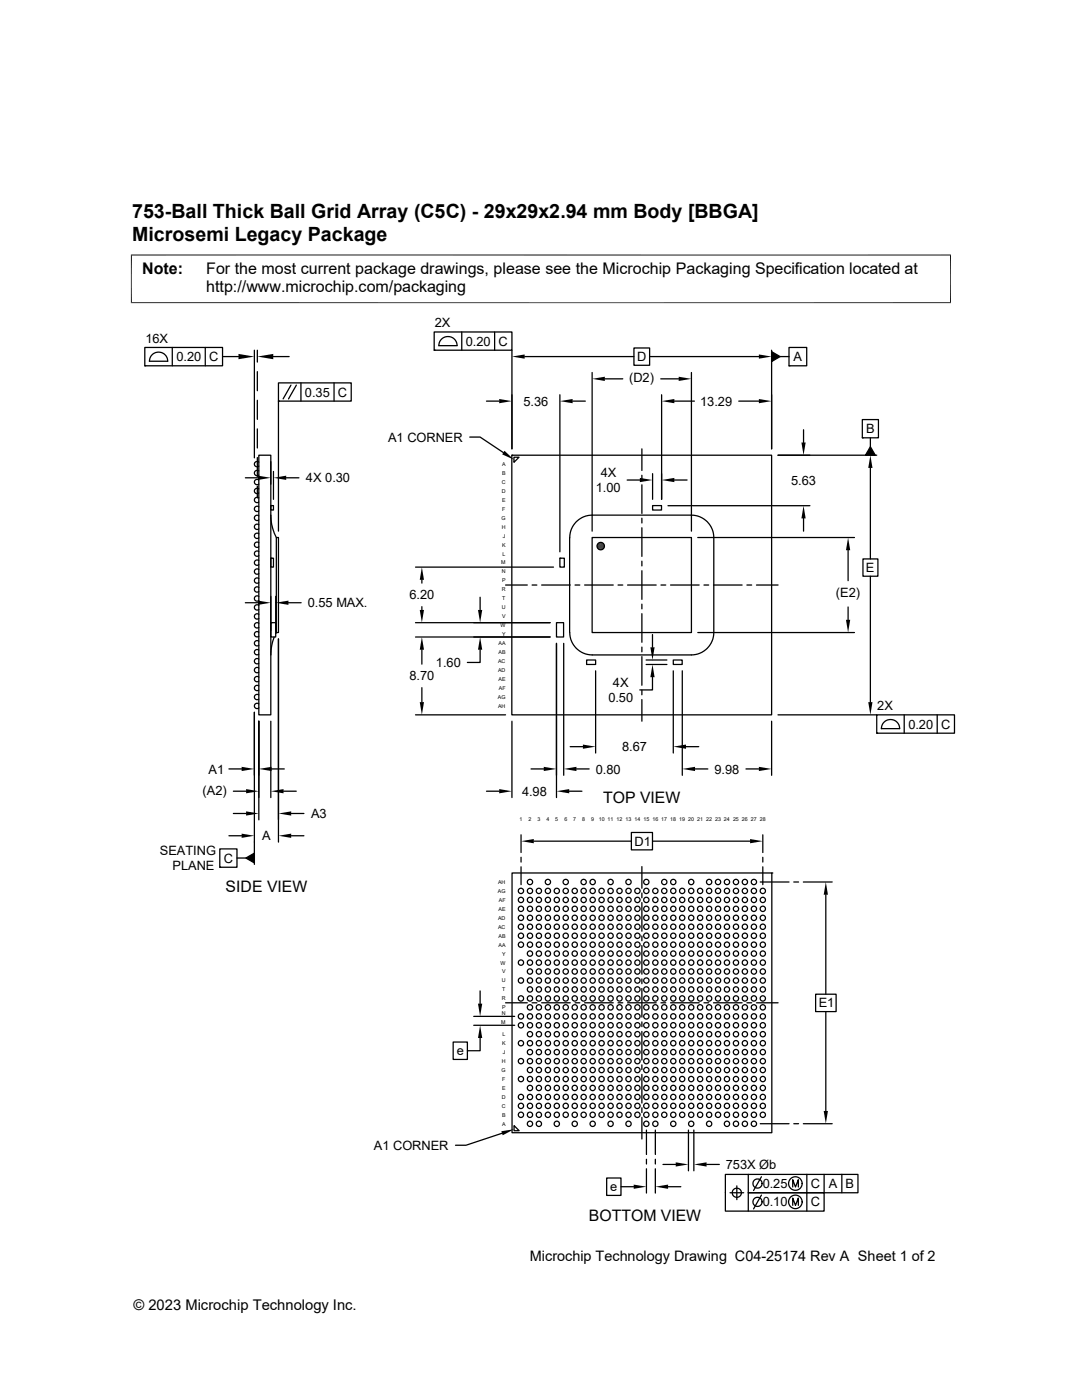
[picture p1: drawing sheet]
<svg xmlns="http://www.w3.org/2000/svg" width="216mm" height="279mm" viewBox="0 0 216 279" stroke-linecap="round" stroke-linejoin="round" font-family="sans-serif">
<g fill="none" stroke="#000" stroke-width=".25">
<path d="M28.9 69.3h15.5v3.7h-15.5zM28.9 73h.1M29.8 72.1h3.7a1.82 1.82 0 0 0-1.9-1.8 1.82 1.82 0 0 0-1.8 1.8M34.4 69.3v3.7M41 69.3v3.7M44.4 71.2h3.2M50.8 69.9v21.5M51.4 69.9v2.4M51.4 74.2v3.8M51.4 79.9v3.8M54.5 71.2h3.2M55.6 76.4h14.5v3.7h-14.5z"/>
<path d="M58.1 76.9l-1.6 2.7M59.1 76.9l-1.5 2.7M60 76.4v3.7M66.7 76.4v3.7M86.6 66.3h15.6v3.6h-15.6zM86.6 69.9h.1M88.1 67.7a1.82 1.82 0 0 1 2-.4 1.82 1.82 0 0 1 1.1 1.7h-3.6l.1-.6zM92.1 66.3v3.6M98.7 66.3v3.6M102.2 69.9v19.7M104.7 71.2h21.8M111.7 78.8v31.3"/>
<path d="M118.2 74.3v31.7M120.7 75.6h3.6M126.5 69.4h3.1v3.5h-3.1zM129.6 71.2h21.8M131.8 75.6h3.6M132 78.8v20.9M138 74.3v31.7M154 70.2l1.7 1-1.7 1zM154 69.9v19.7M155.7 71.2h1.7M157.4 69.3h3.6v3.7h-3.6zM157.4 73h.1"/>
<path d="M49 95.4h2.5M51.4 85.6v3.8M51.4 91.3v3.8M51.4 97v2.4M51.6 90.8h2.4v51.9h-2.4zM51.6 92.2a.54 .54 0 0 0-.7 .1 .54 .54 0 0 0 0 .7 .54 .54 0 0 0 .7 0M51.6 94a.54 .54 0 0 0-.7 0 .54 .54 0 0 0 0 .8 .54 .54 0 0 0 .7 0M51.6 95.8a.54 .54 0 0 0-.7 0 .54 .54 0 0 0 0 .8 .54 .54 0 0 0 .7 0M51.6 97.6a.54 .54 0 0 0-.7 0 .54 .54 0 0 0 0 .8 .54 .54 0 0 0 .7 0M51.6 99.4a.54 .54 0 0 0-.7 0 .54 .54 0 0 0 0 .8 .54 .54 0 0 0 .7 0M54 92.1v4.5M54.6 94.1v5.6"/>
<path d="M55.6 80.1h.1M55.6 80.1v25.9M57.1 95.4h2.5M93.7 87.2h2.1l4.6 3.1M97.1 80.1h2.5M102.1 90.8h51.9v51.9h-51.9zM102.1 90.8h.1M102.6 91.2h1l-1 1.1zM114.3 80.1h2.5M125.1 95.8h2.6M128.1 89.6v4.3M128.1 94.8v1"/>
<path d="M128.1 96.8v5.7M130.2 94.5v5.2M134.6 95.8h2.5M134.6 80.1h4M147.4 80.1h4M155.2 90.8h19.7M160.3 85.8v2.5M172.1 83.7h3.2v3.7h-3.2zM172.1 87.4h.1M173.7 89.2l.9 1.6h-1.9zM173.7 87.4v1.8M173.7 93.4v18.1"/>
<path d="M51.6 101.2a.54 .54 0 0 0-.7 0 .54 .54 0 0 0 0 .7 .54 .54 0 0 0 .7 .1M51.6 103a.54 .54 0 0 0-.7 0 .54 .54 0 0 0 0 .7 .54 .54 0 0 0 .7 .1M51.6 104.7a.54 .54 0 0 0-.7 .1 .54 .54 0 0 0 0 .7 .54 .54 0 0 0 .7 0M51.6 106.5a.54 .54 0 0 0-.7 .1 .54 .54 0 0 0 0 .7 .54 .54 0 0 0 .7 0M51.6 108.3a.54 .54 0 0 0-.7 0 .54 .54 0 0 0 0 .8 .54 .54 0 0 0 .7 0M51.6 110.1a.54 .54 0 0 0-.7 0 .54 .54 0 0 0 0 .8 .54 .54 0 0 0 .7 0M51.6 111.9a.54 .54 0 0 0-.7 0 .54 .54 0 0 0 0 .8 .54 .54 0 0 0 .7 0M51.6 113.7a.54 .54 0 0 0-.7 0 .54 .54 0 0 0 0 .7 .54 .54 0 0 0 .7 .1M51.6 115.5a.54 .54 0 0 0-.7 0 .54 .54 0 0 0 0 .7 .54 .54 0 0 0 .7 .1M51.6 117.2a.54 .54 0 0 0-.7 .1 .54 .54 0 0 0 0 .7 .54 .54 0 0 0 .7 0M51.6 119a.54 .54 0 0 0-.7 .1 .54 .54 0 0 0 0 .7 .54 .54 0 0 0 .7 0M54 100.9h.6v.9h-.6z"/>
<path d="M54 100.9h.1M54 111.4h.6v1.8h-.6zM54 111.4h.1M54 102.8a9.3 9.3 0 0 0 1.1 4.5M54 119v6.9M55 119v6.9M55.1 107.3h.5v18.9h-.5zM82.9 113.2h27.5M84.2 115.7v.7M95.8 119.2v2.5M100.9 116.8h4.3M106.2 116.8h.9"/>
<path d="M108.1 116.8h5.7M111.7 111.4h.9v1.8h-.9zM111.7 111.4h.1M114.7 116.8h1M115 104.1a4.5 4.5 0 0 1 3.2-1.3h19.7a4.5 4.5 0 0 1 4.5 4.5v18.9a4.5 4.5 0 0 1-4.5 4.5h-19.7a4.5 4.5 0 0 1-4.5-4.5v-18.9a4.5 4.5 0 0 1 1.3-3.2zM116.6 116.8h5.8M118.2 107.3h19.8v18.9h-19.8zM123.3 116.8h1M125.2 116.8h5.7M128.1 103.4v1M128.1 105.3v5.7M128.1 112v.9"/>
<path d="M128.1 113.9v5.7M130.2 100.9h1.8v.9h-1.8zM131.9 116.8h.9M133.3 100.9h28.3M133.8 116.8h5.7M139.2 107.3h31.3M140.5 116.8h.9M142.4 116.8h5.7M149 116.8h1M150.9 116.8h4.4M160.3 103.5v2.5M169.2 109.8v6.1"/>
<path d="M172.2 111.5h3v3.5h-3zM173.7 115v25.1M49 120.3h2.5M51.6 120.8a.54 .54 0 0 0-.7 .1 .54 .54 0 0 0 0 .7 .54 .54 0 0 0 .7 0M51.6 122.6a.54 .54 0 0 0-.7 .1 .54 .54 0 0 0 0 .7 .54 .54 0 0 0 .7 0M51.6 124.4a.54 .54 0 0 0-.7 0 .54 .54 0 0 0 0 .8 .54 .54 0 0 0 .7 0M51.6 126.2a.54 .54 0 0 0-.7 0 .54 .54 0 0 0 0 .7 .54 .54 0 0 0 .7 .1M51.6 128a.54 .54 0 0 0-.7 0 .54 .54 0 0 0 0 .7 .54 .54 0 0 0 .7 .1M51.6 129.8a.54 .54 0 0 0-.7 0 .54 .54 0 0 0 0 .7 .54 .54 0 0 0 .7 .1M51.6 131.6a.54 .54 0 0 0-.7 0 .54 .54 0 0 0 0 .7 .54 .54 0 0 0 .7 .1M51.6 133.3a.54 .54 0 0 0-.7 .1 .54 .54 0 0 0 0 .7 .54 .54 0 0 0 .7 0M51.6 135.1a.54 .54 0 0 0-.7 .1 .54 .54 0 0 0 0 .7 .54 .54 0 0 0 .7 0"/>
<path d="M51.6 136.9a.54 .54 0 0 0-.7 0 .54 .54 0 0 0 0 .8 .54 .54 0 0 0 .7 0M51.6 138.7a.54 .54 0 0 0-.7 0 .54 .54 0 0 0 0 .8 .54 .54 0 0 0 .7 0M54 124.3h1v2.8h-1zM54 124.3h.1M54.7 127.1a9.7 9.7 0 0 0-.7 3.6M55.1 126.2l-.1 .3M55.6 127.5v40.6M57.6 120.3h2.5M82.9 124.3h26.9M82.9 127.1h26.9M84.2 121.1v.6M84.2 129.7v2.8"/>
<path d="M84.2 137.2v2.9M95.8 129.7v2.5h-2.5M111 124.3h1.5v2.8h-1.5zM111 128.4v30.8M112.5 128.4v26.3M117.1 131.7h1.8v.9h-1.8zM118.9 133.9v16.4M128.1 120.6v.9M128.1 122.5v5.7M128.1 129.1v1M128.1 131v5.8M128.1 137.7v1"/>
<path d="M128.1 139.6v4.3M128.9 131.7h4.2M128.9 132.6h4.2M130.2 135.1v2.6h-2.5M130.2 126.6v2.6M134.3 131.7h1.8v.9h-1.8zM134.3 133.9v16.4M136.1 133.9v20.8M139.2 126.2h31.3M169.2 121.1v2.6M45.7 153.5h2.5M46.6 157.9h2.5"/>
<path d="M50.8 142.2v30.3M51.6 143.9v19.7M51.6 140.5a.54 .54 0 0 0-.7 0 .54 .54 0 0 0 0 .8 .54 .54 0 0 0 .7 0M54 143.9v15.3M54.2 153.5h2.5M56.6 157.9h2.5M82.9 142.7h18M97.1 157.9h2.5M102.2 143.9v15.3M106 153.5h2.5M113.6 157.9h2.5M113.8 149h2.5"/>
<path d="M115 153.5h2.6M136.9 149h2.5M138.7 153.5h2.5M148.8 153.5h2.6M154 143.9v10.8M155.2 142.7h19.7M174.9 142.7h15.6v3.6h-15.6zM174.9 146.3h.1M175.9 145.4h3.6a1.82 1.82 0 0 0-1.8-1.8 1.82 1.82 0 0 0-1.8 1.8M180.4 142.7v3.6M187 142.7v3.6M43.9 169.4h3.4v3.7h-3.4z"/>
<path d="M43.9 173.1h.1M45.7 166.8h2.5M46.6 162.3h2.5M47.3 171.2h1.8M49.1 171.2l1.7-.9v1.9zM58.1 162.3h2.5M58.1 166.8h2.5M102.2 174.2h51.8v51.9h-51.8zM104 166.6v3.5M104 171.1v.9M104 173v3.6M106.5 167.9h19.5"/>
<path d="M126 166.1h4.2v3.5h-4.2zM128.1 173v4.3M128.1 178.2v1M130.2 167.9h19.5M151.7 176h5.7M152.2 166.6v3.5M152.2 171.1v.9M152.2 173v3.6M154 174.2h.1M158.4 176h.9M160.3 176h5.8M164.8 178.6v19.8"/>
<path d="M95.8 197.8v2.5M128.1 180.1v5.7M128.1 186.8v.9M128.1 188.7v5.7M128.1 195.4v.9M128.1 197.3v5.7M162.8 198.4h4v3.5h-4zM90.4 208h2.9v3.4h-2.9zM94.5 202.8h8.2M94.5 204.6h8.2M95.8 207.2v2.5h-2.5M100.9 200.1h4.3"/>
<path d="M106.2 200.1h.9M108.1 200.1h5.7M114.7 200.1h1M116.6 200.1h5.8M123.3 200.1h1M125.2 200.1h5.7M128.1 203.9v1M128.1 205.8v5.8M128.1 212.5v1M128.1 214.4v5.7M131.9 200.1h.9M133.8 200.1h5.7"/>
<path d="M140.5 200.1h.9M142.4 200.1h5.7M149 200.1h1M150.9 200.1h4.4M164.8 201.9v19.8M100.2 226.2l-7.2 2.4h-2.1M102.6 224.6l1 1.1h-1zM121.1 235.1h2.8v3.5h-2.8zM123.9 236.8h2.5M128.1 221.1v.9M128.1 223v4.3M129 225.5v4.9"/>
<path d="M129 231.4v.9M129 233.3v4.8M130.8 225.5v4.9M130.8 231.4v.9M130.8 233.3v4.8M132.3 232.4h2.5M133.3 236.8h2.5M137.4 225.5v8.2M138.5 225.5v8.2M141 232.4h2.5M145.7 238h2.7M147 236.7v2.7"/>
<path d="M149.3 234.4v3.6h15.1v3.7h-19.7v-7.3h26.5v3.6h-21.9v3.7M151.7 224.3h5.7M151.9 234.8l-1.5 2.8M151.9 238.5l-1.5 2.8M158.2 236.9v-1.5l.5 1.5 .6-1.5v1.5M158.4 224.3h.9M160.3 224.3h5.8M161 234.4v7.3M164.4 234.4v3.6M168 234.4v3.6M158.2 240.6v-1.5l.5 1.5 .6-1.5v1.5"/>
<circle cx="119.9" cy="109" r=".74"/>
<circle cx="104" cy="179.6" r=".53"/>
<circle cx="104" cy="177.8" r=".53"/>
<circle cx="105.7" cy="176" r=".53"/>
<circle cx="105.7" cy="177.8" r=".53"/>
<circle cx="105.7" cy="179.6" r=".53"/>
<circle cx="107.5" cy="177.8" r=".53"/>
<circle cx="107.5" cy="179.6" r=".53"/>
<circle cx="109.3" cy="177.8" r=".53"/>
<circle cx="109.3" cy="176" r=".53"/>
<circle cx="109.3" cy="179.6" r=".53"/>
<circle cx="111.1" cy="179.6" r=".53"/>
<circle cx="111.1" cy="177.8" r=".53"/>
<circle cx="112.9" cy="176" r=".53"/>
<circle cx="112.9" cy="179.6" r=".53"/>
<circle cx="112.9" cy="177.8" r=".53"/>
<circle cx="114.7" cy="177.8" r=".53"/>
<circle cx="114.7" cy="179.6" r=".53"/>
<circle cx="116.5" cy="176" r=".53"/>
<circle cx="116.5" cy="177.8" r=".53"/>
<circle cx="116.5" cy="179.6" r=".53"/>
<circle cx="118.3" cy="176" r=".53"/>
<circle cx="118.3" cy="179.6" r=".53"/>
<circle cx="118.3" cy="177.8" r=".53"/>
<circle cx="120" cy="179.6" r=".53"/>
<circle cx="120" cy="177.8" r=".53"/>
<circle cx="121.8" cy="179.6" r=".53"/>
<circle cx="121.8" cy="176" r=".53"/>
<circle cx="121.8" cy="177.8" r=".53"/>
<circle cx="123.6" cy="177.8" r=".53"/>
<circle cx="123.6" cy="179.6" r=".53"/>
<circle cx="125.4" cy="177.8" r=".53"/>
<circle cx="125.4" cy="176" r=".53"/>
<circle cx="125.4" cy="179.6" r=".53"/>
<circle cx="127.2" cy="179.6" r=".53"/>
<circle cx="127.2" cy="177.8" r=".53"/>
<circle cx="129" cy="176" r=".53"/>
<circle cx="129" cy="177.8" r=".53"/>
<circle cx="129" cy="179.6" r=".53"/>
<circle cx="130.8" cy="179.6" r=".53"/>
<circle cx="130.8" cy="177.8" r=".53"/>
<circle cx="132.5" cy="176" r=".53"/>
<circle cx="132.5" cy="177.8" r=".53"/>
<circle cx="132.5" cy="179.6" r=".53"/>
<circle cx="134.3" cy="176" r=".53"/>
<circle cx="134.3" cy="177.8" r=".53"/>
<circle cx="134.3" cy="179.6" r=".53"/>
<circle cx="136.1" cy="179.6" r=".53"/>
<circle cx="136.1" cy="177.8" r=".53"/>
<circle cx="137.9" cy="176" r=".53"/>
<circle cx="137.9" cy="177.8" r=".53"/>
<circle cx="137.9" cy="179.6" r=".53"/>
<circle cx="139.7" cy="177.8" r=".53"/>
<circle cx="139.7" cy="179.6" r=".53"/>
<circle cx="141.5" cy="179.6" r=".53"/>
<circle cx="141.5" cy="176" r=".53"/>
<circle cx="141.5" cy="177.8" r=".53"/>
<circle cx="143.3" cy="177.8" r=".53"/>
<circle cx="143.3" cy="176" r=".53"/>
<circle cx="143.3" cy="179.6" r=".53"/>
<circle cx="145.1" cy="177.8" r=".53"/>
<circle cx="145.1" cy="179.6" r=".53"/>
<circle cx="145.1" cy="176" r=".53"/>
<circle cx="146.9" cy="177.8" r=".53"/>
<circle cx="146.9" cy="176" r=".53"/>
<circle cx="146.9" cy="179.6" r=".53"/>
<circle cx="148.6" cy="176" r=".53"/>
<circle cx="148.6" cy="177.8" r=".53"/>
<circle cx="148.6" cy="179.6" r=".53"/>
<circle cx="150.4" cy="176" r=".53"/>
<circle cx="150.4" cy="177.8" r=".53"/>
<circle cx="150.4" cy="179.6" r=".53"/>
<circle cx="152.2" cy="179.6" r=".53"/>
<circle cx="152.2" cy="177.8" r=".53"/>
<circle cx="104" cy="195.7" r=".53"/>
<circle cx="104" cy="186.8" r=".53"/>
<circle cx="104" cy="181.4" r=".53"/>
<circle cx="104" cy="183.2" r=".53"/>
<circle cx="104" cy="185" r=".53"/>
<circle cx="104" cy="192.1" r=".53"/>
<circle cx="104" cy="188.5" r=".53"/>
<circle cx="104" cy="199.3" r=".53"/>
<circle cx="105.7" cy="199.3" r=".53"/>
<circle cx="105.7" cy="181.4" r=".53"/>
<circle cx="105.7" cy="183.2" r=".53"/>
<circle cx="105.7" cy="192.1" r=".53"/>
<circle cx="105.7" cy="185" r=".53"/>
<circle cx="105.7" cy="186.8" r=".53"/>
<circle cx="105.7" cy="195.7" r=".53"/>
<circle cx="105.7" cy="197.5" r=".53"/>
<circle cx="105.7" cy="188.5" r=".53"/>
<circle cx="105.7" cy="190.3" r=".53"/>
<circle cx="105.7" cy="193.9" r=".53"/>
<circle cx="107.5" cy="181.4" r=".53"/>
<circle cx="107.5" cy="183.2" r=".53"/>
<circle cx="107.5" cy="188.5" r=".53"/>
<circle cx="107.5" cy="195.7" r=".53"/>
<circle cx="107.5" cy="186.8" r=".53"/>
<circle cx="107.5" cy="192.1" r=".53"/>
<circle cx="107.5" cy="197.5" r=".53"/>
<circle cx="107.5" cy="199.3" r=".53"/>
<circle cx="107.5" cy="185" r=".53"/>
<circle cx="107.5" cy="190.3" r=".53"/>
<circle cx="107.5" cy="193.9" r=".53"/>
<circle cx="109.3" cy="199.3" r=".53"/>
<circle cx="109.3" cy="190.3" r=".53"/>
<circle cx="109.3" cy="197.5" r=".53"/>
<circle cx="109.3" cy="181.4" r=".53"/>
<circle cx="109.3" cy="193.9" r=".53"/>
<circle cx="109.3" cy="195.7" r=".53"/>
<circle cx="109.3" cy="185" r=".53"/>
<circle cx="109.3" cy="192.1" r=".53"/>
<circle cx="109.3" cy="183.2" r=".53"/>
<circle cx="109.3" cy="186.8" r=".53"/>
<circle cx="109.3" cy="188.5" r=".53"/>
<circle cx="111.1" cy="190.3" r=".53"/>
<circle cx="111.1" cy="197.5" r=".53"/>
<circle cx="111.1" cy="185" r=".53"/>
<circle cx="111.1" cy="186.8" r=".53"/>
<circle cx="111.1" cy="181.4" r=".53"/>
<circle cx="111.1" cy="183.2" r=".53"/>
<circle cx="111.1" cy="193.9" r=".53"/>
<circle cx="111.1" cy="195.7" r=".53"/>
<circle cx="111.1" cy="199.3" r=".53"/>
<circle cx="111.1" cy="192.1" r=".53"/>
<circle cx="111.1" cy="188.5" r=".53"/>
<circle cx="112.9" cy="199.3" r=".53"/>
<circle cx="112.9" cy="183.2" r=".53"/>
<circle cx="112.9" cy="190.3" r=".53"/>
<circle cx="112.9" cy="193.9" r=".53"/>
<circle cx="112.9" cy="197.5" r=".53"/>
<circle cx="112.9" cy="181.4" r=".53"/>
<circle cx="112.9" cy="186.8" r=".53"/>
<circle cx="112.9" cy="192.1" r=".53"/>
<circle cx="112.9" cy="195.7" r=".53"/>
<circle cx="112.9" cy="185" r=".53"/>
<circle cx="112.9" cy="188.5" r=".53"/>
<circle cx="114.7" cy="185" r=".53"/>
<circle cx="114.7" cy="195.7" r=".53"/>
<circle cx="114.7" cy="188.5" r=".53"/>
<circle cx="114.7" cy="190.3" r=".53"/>
<circle cx="114.7" cy="193.9" r=".53"/>
<circle cx="114.7" cy="199.3" r=".53"/>
<circle cx="114.7" cy="181.4" r=".53"/>
<circle cx="114.7" cy="183.2" r=".53"/>
<circle cx="114.7" cy="197.5" r=".53"/>
<circle cx="114.7" cy="186.8" r=".53"/>
<circle cx="114.7" cy="192.1" r=".53"/>
<circle cx="116.5" cy="181.4" r=".53"/>
<circle cx="116.5" cy="186.8" r=".53"/>
<circle cx="116.5" cy="188.5" r=".53"/>
<circle cx="116.5" cy="190.3" r=".53"/>
<circle cx="116.5" cy="195.7" r=".53"/>
<circle cx="116.5" cy="192.1" r=".53"/>
<circle cx="116.5" cy="193.9" r=".53"/>
<circle cx="116.5" cy="197.5" r=".53"/>
<circle cx="116.5" cy="183.2" r=".53"/>
<circle cx="116.5" cy="185" r=".53"/>
<circle cx="116.5" cy="199.3" r=".53"/>
<circle cx="118.3" cy="190.3" r=".53"/>
<circle cx="118.3" cy="195.7" r=".53"/>
<circle cx="118.3" cy="181.4" r=".53"/>
<circle cx="118.3" cy="185" r=".53"/>
<circle cx="118.3" cy="186.8" r=".53"/>
<circle cx="118.3" cy="192.1" r=".53"/>
<circle cx="118.3" cy="183.2" r=".53"/>
<circle cx="118.3" cy="197.5" r=".53"/>
<circle cx="118.3" cy="199.3" r=".53"/>
<circle cx="118.3" cy="188.5" r=".53"/>
<circle cx="118.3" cy="193.9" r=".53"/>
<circle cx="120" cy="181.4" r=".53"/>
<circle cx="120" cy="183.2" r=".53"/>
<circle cx="120" cy="199.3" r=".53"/>
<circle cx="120" cy="185" r=".53"/>
<circle cx="120" cy="186.8" r=".53"/>
<circle cx="120" cy="192.1" r=".53"/>
<circle cx="120" cy="193.9" r=".53"/>
<circle cx="120" cy="195.7" r=".53"/>
<circle cx="120" cy="190.3" r=".53"/>
<circle cx="120" cy="197.5" r=".53"/>
<circle cx="120" cy="188.5" r=".53"/>
<circle cx="121.8" cy="181.4" r=".53"/>
<circle cx="121.8" cy="188.5" r=".53"/>
<circle cx="121.8" cy="186.8" r=".53"/>
<circle cx="121.8" cy="192.1" r=".53"/>
<circle cx="121.8" cy="199.3" r=".53"/>
<circle cx="121.8" cy="183.2" r=".53"/>
<circle cx="121.8" cy="185" r=".53"/>
<circle cx="121.8" cy="193.9" r=".53"/>
<circle cx="121.8" cy="195.7" r=".53"/>
<circle cx="121.8" cy="197.5" r=".53"/>
<circle cx="121.8" cy="190.3" r=".53"/>
<circle cx="123.6" cy="197.5" r=".53"/>
<circle cx="123.6" cy="181.4" r=".53"/>
<circle cx="123.6" cy="183.2" r=".53"/>
<circle cx="123.6" cy="190.3" r=".53"/>
<circle cx="123.6" cy="192.1" r=".53"/>
<circle cx="123.6" cy="193.9" r=".53"/>
<circle cx="123.6" cy="199.3" r=".53"/>
<circle cx="123.6" cy="185" r=".53"/>
<circle cx="123.6" cy="186.8" r=".53"/>
<circle cx="123.6" cy="188.5" r=".53"/>
<circle cx="123.6" cy="195.7" r=".53"/>
<circle cx="125.4" cy="183.2" r=".53"/>
<circle cx="125.4" cy="190.3" r=".53"/>
<circle cx="125.4" cy="197.5" r=".53"/>
<circle cx="125.4" cy="199.3" r=".53"/>
<circle cx="125.4" cy="181.4" r=".53"/>
<circle cx="125.4" cy="185" r=".53"/>
<circle cx="125.4" cy="186.8" r=".53"/>
<circle cx="125.4" cy="193.9" r=".53"/>
<circle cx="125.4" cy="195.7" r=".53"/>
<circle cx="125.4" cy="188.5" r=".53"/>
<circle cx="125.4" cy="192.1" r=".53"/>
<circle cx="127.2" cy="181.4" r=".53"/>
<circle cx="127.2" cy="185" r=".53"/>
<circle cx="127.2" cy="188.5" r=".53"/>
<circle cx="127.2" cy="193.9" r=".53"/>
<circle cx="127.2" cy="199.3" r=".53"/>
<circle cx="127.2" cy="183.2" r=".53"/>
<circle cx="127.2" cy="195.7" r=".53"/>
<circle cx="127.2" cy="197.5" r=".53"/>
<circle cx="127.2" cy="186.8" r=".53"/>
<circle cx="127.2" cy="190.3" r=".53"/>
<circle cx="127.2" cy="192.1" r=".53"/>
<circle cx="129" cy="190.3" r=".53"/>
<circle cx="129" cy="199.3" r=".53"/>
<circle cx="129" cy="185" r=".53"/>
<circle cx="129" cy="186.8" r=".53"/>
<circle cx="129" cy="188.5" r=".53"/>
<circle cx="129" cy="197.5" r=".53"/>
<circle cx="129" cy="181.4" r=".53"/>
<circle cx="129" cy="192.1" r=".53"/>
<circle cx="129" cy="193.9" r=".53"/>
<circle cx="129" cy="183.2" r=".53"/>
<circle cx="129" cy="195.7" r=".53"/>
<circle cx="130.8" cy="195.7" r=".53"/>
<circle cx="130.8" cy="186.8" r=".53"/>
<circle cx="130.8" cy="190.3" r=".53"/>
<circle cx="130.8" cy="193.9" r=".53"/>
<circle cx="130.8" cy="192.1" r=".53"/>
<circle cx="130.8" cy="199.3" r=".53"/>
<circle cx="130.8" cy="181.4" r=".53"/>
<circle cx="130.8" cy="183.2" r=".53"/>
<circle cx="130.8" cy="185" r=".53"/>
<circle cx="130.8" cy="188.5" r=".53"/>
<circle cx="130.8" cy="197.5" r=".53"/>
<circle cx="132.5" cy="192.1" r=".53"/>
<circle cx="132.5" cy="185" r=".53"/>
<circle cx="132.5" cy="181.4" r=".53"/>
<circle cx="132.5" cy="183.2" r=".53"/>
<circle cx="132.5" cy="186.8" r=".53"/>
<circle cx="132.5" cy="190.3" r=".53"/>
<circle cx="132.5" cy="197.5" r=".53"/>
<circle cx="132.5" cy="199.3" r=".53"/>
<circle cx="132.5" cy="195.7" r=".53"/>
<circle cx="132.5" cy="188.5" r=".53"/>
<circle cx="132.5" cy="193.9" r=".53"/>
<circle cx="134.3" cy="195.7" r=".53"/>
<circle cx="134.3" cy="181.4" r=".53"/>
<circle cx="134.3" cy="183.2" r=".53"/>
<circle cx="134.3" cy="185" r=".53"/>
<circle cx="134.3" cy="193.9" r=".53"/>
<circle cx="134.3" cy="186.8" r=".53"/>
<circle cx="134.3" cy="188.5" r=".53"/>
<circle cx="134.3" cy="190.3" r=".53"/>
<circle cx="134.3" cy="197.5" r=".53"/>
<circle cx="134.3" cy="199.3" r=".53"/>
<circle cx="134.3" cy="192.1" r=".53"/>
<circle cx="136.1" cy="192.1" r=".53"/>
<circle cx="136.1" cy="199.3" r=".53"/>
<circle cx="136.1" cy="183.2" r=".53"/>
<circle cx="136.1" cy="190.3" r=".53"/>
<circle cx="136.1" cy="197.5" r=".53"/>
<circle cx="136.1" cy="181.4" r=".53"/>
<circle cx="136.1" cy="186.8" r=".53"/>
<circle cx="136.1" cy="195.7" r=".53"/>
<circle cx="136.1" cy="185" r=".53"/>
<circle cx="136.1" cy="193.9" r=".53"/>
<circle cx="136.1" cy="188.5" r=".53"/>
<circle cx="137.9" cy="195.7" r=".53"/>
<circle cx="137.9" cy="199.3" r=".53"/>
<circle cx="137.9" cy="181.4" r=".53"/>
<circle cx="137.9" cy="193.9" r=".53"/>
<circle cx="137.9" cy="197.5" r=".53"/>
<circle cx="137.9" cy="183.2" r=".53"/>
<circle cx="137.9" cy="185" r=".53"/>
<circle cx="137.9" cy="190.3" r=".53"/>
<circle cx="137.9" cy="186.8" r=".53"/>
<circle cx="137.9" cy="192.1" r=".53"/>
<circle cx="137.9" cy="188.5" r=".53"/>
<circle cx="139.7" cy="186.8" r=".53"/>
<circle cx="139.7" cy="183.2" r=".53"/>
<circle cx="139.7" cy="181.4" r=".53"/>
<circle cx="139.7" cy="188.5" r=".53"/>
<circle cx="139.7" cy="185" r=".53"/>
<circle cx="139.7" cy="197.5" r=".53"/>
<circle cx="139.7" cy="190.3" r=".53"/>
<circle cx="139.7" cy="192.1" r=".53"/>
<circle cx="139.7" cy="193.9" r=".53"/>
<circle cx="139.7" cy="195.7" r=".53"/>
<circle cx="139.7" cy="199.3" r=".53"/>
<circle cx="141.5" cy="185" r=".53"/>
<circle cx="141.5" cy="181.4" r=".53"/>
<circle cx="141.5" cy="188.5" r=".53"/>
<circle cx="141.5" cy="193.9" r=".53"/>
<circle cx="141.5" cy="195.7" r=".53"/>
<circle cx="141.5" cy="199.3" r=".53"/>
<circle cx="141.5" cy="183.2" r=".53"/>
<circle cx="141.5" cy="190.3" r=".53"/>
<circle cx="141.5" cy="197.5" r=".53"/>
<circle cx="141.5" cy="186.8" r=".53"/>
<circle cx="141.5" cy="192.1" r=".53"/>
<circle cx="143.3" cy="181.4" r=".53"/>
<circle cx="143.3" cy="188.5" r=".53"/>
<circle cx="143.3" cy="190.3" r=".53"/>
<circle cx="143.3" cy="197.5" r=".53"/>
<circle cx="143.3" cy="185" r=".53"/>
<circle cx="143.3" cy="186.8" r=".53"/>
<circle cx="143.3" cy="192.1" r=".53"/>
<circle cx="143.3" cy="193.9" r=".53"/>
<circle cx="143.3" cy="195.7" r=".53"/>
<circle cx="143.3" cy="199.3" r=".53"/>
<circle cx="143.3" cy="183.2" r=".53"/>
<circle cx="145.1" cy="192.1" r=".53"/>
<circle cx="145.1" cy="183.2" r=".53"/>
<circle cx="145.1" cy="185" r=".53"/>
<circle cx="145.1" cy="193.9" r=".53"/>
<circle cx="145.1" cy="181.4" r=".53"/>
<circle cx="145.1" cy="195.7" r=".53"/>
<circle cx="145.1" cy="199.3" r=".53"/>
<circle cx="145.1" cy="186.8" r=".53"/>
<circle cx="145.1" cy="188.5" r=".53"/>
<circle cx="145.1" cy="197.5" r=".53"/>
<circle cx="145.1" cy="190.3" r=".53"/>
<circle cx="146.9" cy="181.4" r=".53"/>
<circle cx="146.9" cy="183.2" r=".53"/>
<circle cx="146.9" cy="192.1" r=".53"/>
<circle cx="146.9" cy="199.3" r=".53"/>
<circle cx="146.9" cy="185" r=".53"/>
<circle cx="146.9" cy="186.8" r=".53"/>
<circle cx="146.9" cy="195.7" r=".53"/>
<circle cx="146.9" cy="197.5" r=".53"/>
<circle cx="146.9" cy="190.3" r=".53"/>
<circle cx="146.9" cy="193.9" r=".53"/>
<circle cx="146.9" cy="188.5" r=".53"/>
<circle cx="148.6" cy="190.3" r=".53"/>
<circle cx="148.6" cy="197.5" r=".53"/>
<circle cx="148.6" cy="181.4" r=".53"/>
<circle cx="148.6" cy="183.2" r=".53"/>
<circle cx="148.6" cy="195.7" r=".53"/>
<circle cx="148.6" cy="185" r=".53"/>
<circle cx="148.6" cy="186.8" r=".53"/>
<circle cx="148.6" cy="192.1" r=".53"/>
<circle cx="148.6" cy="193.9" r=".53"/>
<circle cx="148.6" cy="188.5" r=".53"/>
<circle cx="148.6" cy="199.3" r=".53"/>
<circle cx="150.4" cy="199.3" r=".53"/>
<circle cx="150.4" cy="193.9" r=".53"/>
<circle cx="150.4" cy="181.4" r=".53"/>
<circle cx="150.4" cy="183.2" r=".53"/>
<circle cx="150.4" cy="192.1" r=".53"/>
<circle cx="150.4" cy="195.7" r=".53"/>
<circle cx="150.4" cy="197.5" r=".53"/>
<circle cx="150.4" cy="186.8" r=".53"/>
<circle cx="150.4" cy="188.5" r=".53"/>
<circle cx="150.4" cy="190.3" r=".53"/>
<circle cx="150.4" cy="185" r=".53"/>
<circle cx="152.2" cy="186.8" r=".53"/>
<circle cx="152.2" cy="183.2" r=".53"/>
<circle cx="152.2" cy="190.3" r=".53"/>
<circle cx="152.2" cy="192.1" r=".53"/>
<circle cx="152.2" cy="199.3" r=".53"/>
<circle cx="152.2" cy="188.5" r=".53"/>
<circle cx="152.2" cy="193.9" r=".53"/>
<circle cx="152.2" cy="195.7" r=".53"/>
<circle cx="152.2" cy="197.5" r=".53"/>
<circle cx="152.2" cy="181.4" r=".53"/>
<circle cx="152.2" cy="185" r=".53"/>
<circle cx="104" cy="204.6" r=".53"/>
<circle cx="104" cy="208.2" r=".53"/>
<circle cx="104" cy="218.9" r=".53"/>
<circle cx="104" cy="202.8" r=".53"/>
<circle cx="104" cy="215.3" r=".53"/>
<circle cx="104" cy="211.8" r=".53"/>
<circle cx="105.7" cy="210" r=".53"/>
<circle cx="105.7" cy="201" r=".53"/>
<circle cx="105.7" cy="211.8" r=".53"/>
<circle cx="105.7" cy="213.5" r=".53"/>
<circle cx="105.7" cy="215.3" r=".53"/>
<circle cx="105.7" cy="202.8" r=".53"/>
<circle cx="105.7" cy="208.2" r=".53"/>
<circle cx="105.7" cy="217.1" r=".53"/>
<circle cx="105.7" cy="206.4" r=".53"/>
<circle cx="105.7" cy="218.9" r=".53"/>
<circle cx="105.7" cy="204.6" r=".53"/>
<circle cx="107.5" cy="202.8" r=".53"/>
<circle cx="107.5" cy="204.6" r=".53"/>
<circle cx="107.5" cy="210" r=".53"/>
<circle cx="107.5" cy="213.5" r=".53"/>
<circle cx="107.5" cy="215.3" r=".53"/>
<circle cx="107.5" cy="208.2" r=".53"/>
<circle cx="107.5" cy="211.8" r=".53"/>
<circle cx="107.5" cy="217.1" r=".53"/>
<circle cx="107.5" cy="218.9" r=".53"/>
<circle cx="107.5" cy="201" r=".53"/>
<circle cx="107.5" cy="206.4" r=".53"/>
<circle cx="109.3" cy="208.2" r=".53"/>
<circle cx="109.3" cy="215.3" r=".53"/>
<circle cx="109.3" cy="213.5" r=".53"/>
<circle cx="109.3" cy="206.4" r=".53"/>
<circle cx="109.3" cy="210" r=".53"/>
<circle cx="109.3" cy="211.8" r=".53"/>
<circle cx="109.3" cy="218.9" r=".53"/>
<circle cx="109.3" cy="202.8" r=".53"/>
<circle cx="109.3" cy="204.6" r=".53"/>
<circle cx="109.3" cy="201" r=".53"/>
<circle cx="109.3" cy="217.1" r=".53"/>
<circle cx="111.1" cy="204.6" r=".53"/>
<circle cx="111.1" cy="206.4" r=".53"/>
<circle cx="111.1" cy="208.2" r=".53"/>
<circle cx="111.1" cy="210" r=".53"/>
<circle cx="111.1" cy="211.8" r=".53"/>
<circle cx="111.1" cy="201" r=".53"/>
<circle cx="111.1" cy="202.8" r=".53"/>
<circle cx="111.1" cy="215.3" r=".53"/>
<circle cx="111.1" cy="218.9" r=".53"/>
<circle cx="111.1" cy="213.5" r=".53"/>
<circle cx="111.1" cy="217.1" r=".53"/>
<circle cx="112.9" cy="202.8" r=".53"/>
<circle cx="112.9" cy="204.6" r=".53"/>
<circle cx="112.9" cy="208.2" r=".53"/>
<circle cx="112.9" cy="218.9" r=".53"/>
<circle cx="112.9" cy="210" r=".53"/>
<circle cx="112.9" cy="211.8" r=".53"/>
<circle cx="112.9" cy="213.5" r=".53"/>
<circle cx="112.9" cy="201" r=".53"/>
<circle cx="112.9" cy="206.4" r=".53"/>
<circle cx="112.9" cy="215.3" r=".53"/>
<circle cx="112.9" cy="217.1" r=".53"/>
<circle cx="114.7" cy="208.2" r=".53"/>
<circle cx="114.7" cy="202.8" r=".53"/>
<circle cx="114.7" cy="204.6" r=".53"/>
<circle cx="114.7" cy="206.4" r=".53"/>
<circle cx="114.7" cy="210" r=".53"/>
<circle cx="114.7" cy="211.8" r=".53"/>
<circle cx="114.7" cy="213.5" r=".53"/>
<circle cx="114.7" cy="215.3" r=".53"/>
<circle cx="114.7" cy="218.9" r=".53"/>
<circle cx="114.7" cy="201" r=".53"/>
<circle cx="114.7" cy="217.1" r=".53"/>
<circle cx="116.5" cy="201" r=".53"/>
<circle cx="116.5" cy="204.6" r=".53"/>
<circle cx="116.5" cy="210" r=".53"/>
<circle cx="116.5" cy="215.3" r=".53"/>
<circle cx="116.5" cy="202.8" r=".53"/>
<circle cx="116.5" cy="206.4" r=".53"/>
<circle cx="116.5" cy="217.1" r=".53"/>
<circle cx="116.5" cy="218.9" r=".53"/>
<circle cx="116.5" cy="208.2" r=".53"/>
<circle cx="116.5" cy="211.8" r=".53"/>
<circle cx="116.5" cy="213.5" r=".53"/>
<circle cx="118.3" cy="208.2" r=".53"/>
<circle cx="118.3" cy="210" r=".53"/>
<circle cx="118.3" cy="201" r=".53"/>
<circle cx="118.3" cy="204.6" r=".53"/>
<circle cx="118.3" cy="206.4" r=".53"/>
<circle cx="118.3" cy="213.5" r=".53"/>
<circle cx="118.3" cy="217.1" r=".53"/>
<circle cx="118.3" cy="218.9" r=".53"/>
<circle cx="118.3" cy="202.8" r=".53"/>
<circle cx="118.3" cy="215.3" r=".53"/>
<circle cx="118.3" cy="211.8" r=".53"/>
<circle cx="120" cy="206.4" r=".53"/>
<circle cx="120" cy="210" r=".53"/>
<circle cx="120" cy="213.5" r=".53"/>
<circle cx="120" cy="201" r=".53"/>
<circle cx="120" cy="202.8" r=".53"/>
<circle cx="120" cy="208.2" r=".53"/>
<circle cx="120" cy="215.3" r=".53"/>
<circle cx="120" cy="218.9" r=".53"/>
<circle cx="120" cy="211.8" r=".53"/>
<circle cx="120" cy="217.1" r=".53"/>
<circle cx="120" cy="204.6" r=".53"/>
<circle cx="121.8" cy="202.8" r=".53"/>
<circle cx="121.8" cy="204.6" r=".53"/>
<circle cx="121.8" cy="213.5" r=".53"/>
<circle cx="121.8" cy="215.3" r=".53"/>
<circle cx="121.8" cy="208.2" r=".53"/>
<circle cx="121.8" cy="210" r=".53"/>
<circle cx="121.8" cy="211.8" r=".53"/>
<circle cx="121.8" cy="217.1" r=".53"/>
<circle cx="121.8" cy="218.9" r=".53"/>
<circle cx="121.8" cy="201" r=".53"/>
<circle cx="121.8" cy="206.4" r=".53"/>
<circle cx="123.6" cy="201" r=".53"/>
<circle cx="123.6" cy="202.8" r=".53"/>
<circle cx="123.6" cy="208.2" r=".53"/>
<circle cx="123.6" cy="213.5" r=".53"/>
<circle cx="123.6" cy="204.6" r=".53"/>
<circle cx="123.6" cy="210" r=".53"/>
<circle cx="123.6" cy="211.8" r=".53"/>
<circle cx="123.6" cy="215.3" r=".53"/>
<circle cx="123.6" cy="218.9" r=".53"/>
<circle cx="123.6" cy="217.1" r=".53"/>
<circle cx="123.6" cy="206.4" r=".53"/>
<circle cx="125.4" cy="208.2" r=".53"/>
<circle cx="125.4" cy="204.6" r=".53"/>
<circle cx="125.4" cy="206.4" r=".53"/>
<circle cx="125.4" cy="211.8" r=".53"/>
<circle cx="125.4" cy="201" r=".53"/>
<circle cx="125.4" cy="210" r=".53"/>
<circle cx="125.4" cy="213.5" r=".53"/>
<circle cx="125.4" cy="202.8" r=".53"/>
<circle cx="125.4" cy="215.3" r=".53"/>
<circle cx="125.4" cy="217.1" r=".53"/>
<circle cx="125.4" cy="218.9" r=".53"/>
<circle cx="127.2" cy="201" r=".53"/>
<circle cx="127.2" cy="206.4" r=".53"/>
<circle cx="127.2" cy="204.6" r=".53"/>
<circle cx="127.2" cy="202.8" r=".53"/>
<circle cx="127.2" cy="208.2" r=".53"/>
<circle cx="127.2" cy="213.5" r=".53"/>
<circle cx="127.2" cy="218.9" r=".53"/>
<circle cx="127.2" cy="211.8" r=".53"/>
<circle cx="127.2" cy="217.1" r=".53"/>
<circle cx="127.2" cy="210" r=".53"/>
<circle cx="127.2" cy="215.3" r=".53"/>
<circle cx="129" cy="202.8" r=".53"/>
<circle cx="129" cy="206.4" r=".53"/>
<circle cx="129" cy="211.8" r=".53"/>
<circle cx="129" cy="217.1" r=".53"/>
<circle cx="129" cy="218.9" r=".53"/>
<circle cx="129" cy="201" r=".53"/>
<circle cx="129" cy="204.6" r=".53"/>
<circle cx="129" cy="215.3" r=".53"/>
<circle cx="129" cy="208.2" r=".53"/>
<circle cx="129" cy="210" r=".53"/>
<circle cx="129" cy="213.5" r=".53"/>
<circle cx="130.8" cy="206.4" r=".53"/>
<circle cx="130.8" cy="208.2" r=".53"/>
<circle cx="130.8" cy="210" r=".53"/>
<circle cx="130.8" cy="201" r=".53"/>
<circle cx="130.8" cy="204.6" r=".53"/>
<circle cx="130.8" cy="217.1" r=".53"/>
<circle cx="130.8" cy="218.9" r=".53"/>
<circle cx="130.8" cy="215.3" r=".53"/>
<circle cx="130.8" cy="202.8" r=".53"/>
<circle cx="130.8" cy="211.8" r=".53"/>
<circle cx="130.8" cy="213.5" r=".53"/>
<circle cx="132.5" cy="213.5" r=".53"/>
<circle cx="132.5" cy="206.4" r=".53"/>
<circle cx="132.5" cy="218.9" r=".53"/>
<circle cx="132.5" cy="208.2" r=".53"/>
<circle cx="132.5" cy="210" r=".53"/>
<circle cx="132.5" cy="217.1" r=".53"/>
<circle cx="132.5" cy="211.8" r=".53"/>
<circle cx="132.5" cy="201" r=".53"/>
<circle cx="132.5" cy="204.6" r=".53"/>
<circle cx="132.5" cy="202.8" r=".53"/>
<circle cx="132.5" cy="215.3" r=".53"/>
<circle cx="134.3" cy="206.4" r=".53"/>
<circle cx="134.3" cy="215.3" r=".53"/>
<circle cx="134.3" cy="218.9" r=".53"/>
<circle cx="134.3" cy="204.6" r=".53"/>
<circle cx="134.3" cy="213.5" r=".53"/>
<circle cx="134.3" cy="201" r=".53"/>
<circle cx="134.3" cy="202.8" r=".53"/>
<circle cx="134.3" cy="208.2" r=".53"/>
<circle cx="134.3" cy="210" r=".53"/>
<circle cx="134.3" cy="211.8" r=".53"/>
<circle cx="134.3" cy="217.1" r=".53"/>
<circle cx="136.1" cy="213.5" r=".53"/>
<circle cx="136.1" cy="208.2" r=".53"/>
<circle cx="136.1" cy="210" r=".53"/>
<circle cx="136.1" cy="215.3" r=".53"/>
<circle cx="136.1" cy="201" r=".53"/>
<circle cx="136.1" cy="202.8" r=".53"/>
<circle cx="136.1" cy="204.6" r=".53"/>
<circle cx="136.1" cy="206.4" r=".53"/>
<circle cx="136.1" cy="211.8" r=".53"/>
<circle cx="136.1" cy="218.9" r=".53"/>
<circle cx="136.1" cy="217.1" r=".53"/>
<circle cx="137.9" cy="202.8" r=".53"/>
<circle cx="137.9" cy="211.8" r=".53"/>
<circle cx="137.9" cy="213.5" r=".53"/>
<circle cx="137.9" cy="215.3" r=".53"/>
<circle cx="137.9" cy="208.2" r=".53"/>
<circle cx="137.9" cy="218.9" r=".53"/>
<circle cx="137.9" cy="204.6" r=".53"/>
<circle cx="137.9" cy="210" r=".53"/>
<circle cx="137.9" cy="201" r=".53"/>
<circle cx="137.9" cy="206.4" r=".53"/>
<circle cx="137.9" cy="217.1" r=".53"/>
<circle cx="139.7" cy="201" r=".53"/>
<circle cx="139.7" cy="208.2" r=".53"/>
<circle cx="139.7" cy="215.3" r=".53"/>
<circle cx="139.7" cy="204.6" r=".53"/>
<circle cx="139.7" cy="211.8" r=".53"/>
<circle cx="139.7" cy="213.5" r=".53"/>
<circle cx="139.7" cy="217.1" r=".53"/>
<circle cx="139.7" cy="202.8" r=".53"/>
<circle cx="139.7" cy="210" r=".53"/>
<circle cx="139.7" cy="218.9" r=".53"/>
<circle cx="139.7" cy="206.4" r=".53"/>
<circle cx="141.5" cy="213.5" r=".53"/>
<circle cx="141.5" cy="217.1" r=".53"/>
<circle cx="141.5" cy="204.6" r=".53"/>
<circle cx="141.5" cy="208.2" r=".53"/>
<circle cx="141.5" cy="201" r=".53"/>
<circle cx="141.5" cy="202.8" r=".53"/>
<circle cx="141.5" cy="206.4" r=".53"/>
<circle cx="141.5" cy="210" r=".53"/>
<circle cx="141.5" cy="211.8" r=".53"/>
<circle cx="141.5" cy="218.9" r=".53"/>
<circle cx="141.5" cy="215.3" r=".53"/>
<circle cx="143.3" cy="201" r=".53"/>
<circle cx="143.3" cy="204.6" r=".53"/>
<circle cx="143.3" cy="210" r=".53"/>
<circle cx="143.3" cy="215.3" r=".53"/>
<circle cx="143.3" cy="202.8" r=".53"/>
<circle cx="143.3" cy="206.4" r=".53"/>
<circle cx="143.3" cy="208.2" r=".53"/>
<circle cx="143.3" cy="211.8" r=".53"/>
<circle cx="143.3" cy="213.5" r=".53"/>
<circle cx="143.3" cy="218.9" r=".53"/>
<circle cx="143.3" cy="217.1" r=".53"/>
<circle cx="145.1" cy="213.5" r=".53"/>
<circle cx="145.1" cy="206.4" r=".53"/>
<circle cx="145.1" cy="215.3" r=".53"/>
<circle cx="145.1" cy="201" r=".53"/>
<circle cx="145.1" cy="204.6" r=".53"/>
<circle cx="145.1" cy="208.2" r=".53"/>
<circle cx="145.1" cy="210" r=".53"/>
<circle cx="145.1" cy="202.8" r=".53"/>
<circle cx="145.1" cy="211.8" r=".53"/>
<circle cx="145.1" cy="217.1" r=".53"/>
<circle cx="145.1" cy="218.9" r=".53"/>
<circle cx="146.9" cy="217.1" r=".53"/>
<circle cx="146.9" cy="206.4" r=".53"/>
<circle cx="146.9" cy="210" r=".53"/>
<circle cx="146.9" cy="201" r=".53"/>
<circle cx="146.9" cy="208.2" r=".53"/>
<circle cx="146.9" cy="213.5" r=".53"/>
<circle cx="146.9" cy="202.8" r=".53"/>
<circle cx="146.9" cy="204.6" r=".53"/>
<circle cx="146.9" cy="211.8" r=".53"/>
<circle cx="146.9" cy="215.3" r=".53"/>
<circle cx="146.9" cy="218.9" r=".53"/>
<circle cx="148.6" cy="213.5" r=".53"/>
<circle cx="148.6" cy="202.8" r=".53"/>
<circle cx="148.6" cy="208.2" r=".53"/>
<circle cx="148.6" cy="215.3" r=".53"/>
<circle cx="148.6" cy="217.1" r=".53"/>
<circle cx="148.6" cy="201" r=".53"/>
<circle cx="148.6" cy="204.6" r=".53"/>
<circle cx="148.6" cy="206.4" r=".53"/>
<circle cx="148.6" cy="210" r=".53"/>
<circle cx="148.6" cy="218.9" r=".53"/>
<circle cx="148.6" cy="211.8" r=".53"/>
<circle cx="150.4" cy="210" r=".53"/>
<circle cx="150.4" cy="213.5" r=".53"/>
<circle cx="150.4" cy="201" r=".53"/>
<circle cx="150.4" cy="202.8" r=".53"/>
<circle cx="150.4" cy="204.6" r=".53"/>
<circle cx="150.4" cy="215.3" r=".53"/>
<circle cx="150.4" cy="217.1" r=".53"/>
<circle cx="150.4" cy="218.9" r=".53"/>
<circle cx="150.4" cy="206.4" r=".53"/>
<circle cx="150.4" cy="208.2" r=".53"/>
<circle cx="150.4" cy="211.8" r=".53"/>
<circle cx="152.2" cy="210" r=".53"/>
<circle cx="152.2" cy="218.9" r=".53"/>
<circle cx="152.2" cy="202.8" r=".53"/>
<circle cx="152.2" cy="204.6" r=".53"/>
<circle cx="152.2" cy="206.4" r=".53"/>
<circle cx="152.2" cy="208.2" r=".53"/>
<circle cx="152.2" cy="215.3" r=".53"/>
<circle cx="152.2" cy="217.1" r=".53"/>
<circle cx="152.2" cy="201" r=".53"/>
<circle cx="152.2" cy="211.8" r=".53"/>
<circle cx="152.2" cy="213.5" r=".53"/>
<circle cx="104" cy="220.7" r=".53"/>
<circle cx="104" cy="222.5" r=".53"/>
<circle cx="105.7" cy="222.5" r=".53"/>
<circle cx="105.7" cy="224.3" r=".53"/>
<circle cx="105.7" cy="220.7" r=".53"/>
<circle cx="107.5" cy="220.7" r=".53"/>
<circle cx="107.5" cy="222.5" r=".53"/>
<circle cx="107.5" cy="224.3" r=".53"/>
<circle cx="109.3" cy="222.5" r=".53"/>
<circle cx="109.3" cy="220.7" r=".53"/>
<circle cx="111.1" cy="224.3" r=".53"/>
<circle cx="111.1" cy="220.7" r=".53"/>
<circle cx="111.1" cy="222.5" r=".53"/>
<circle cx="112.9" cy="220.7" r=".53"/>
<circle cx="112.9" cy="222.5" r=".53"/>
<circle cx="114.7" cy="224.3" r=".53"/>
<circle cx="114.7" cy="220.7" r=".53"/>
<circle cx="114.7" cy="222.5" r=".53"/>
<circle cx="116.5" cy="220.7" r=".53"/>
<circle cx="116.5" cy="222.5" r=".53"/>
<circle cx="118.3" cy="220.7" r=".53"/>
<circle cx="118.3" cy="222.5" r=".53"/>
<circle cx="118.3" cy="224.3" r=".53"/>
<circle cx="120" cy="220.7" r=".53"/>
<circle cx="120" cy="222.5" r=".53"/>
<circle cx="121.8" cy="220.7" r=".53"/>
<circle cx="121.8" cy="222.5" r=".53"/>
<circle cx="121.8" cy="224.3" r=".53"/>
<circle cx="123.6" cy="222.5" r=".53"/>
<circle cx="123.6" cy="220.7" r=".53"/>
<circle cx="125.4" cy="224.3" r=".53"/>
<circle cx="125.4" cy="220.7" r=".53"/>
<circle cx="125.4" cy="222.5" r=".53"/>
<circle cx="127.2" cy="220.7" r=".53"/>
<circle cx="127.2" cy="222.5" r=".53"/>
<circle cx="129" cy="222.5" r=".53"/>
<circle cx="129" cy="220.7" r=".53"/>
<circle cx="129" cy="224.3" r=".53"/>
<circle cx="130.8" cy="224.3" r=".53"/>
<circle cx="130.8" cy="220.7" r=".53"/>
<circle cx="130.8" cy="222.5" r=".53"/>
<circle cx="132.5" cy="222.5" r=".53"/>
<circle cx="132.5" cy="220.7" r=".53"/>
<circle cx="134.3" cy="220.7" r=".53"/>
<circle cx="134.3" cy="222.5" r=".53"/>
<circle cx="134.3" cy="224.3" r=".53"/>
<circle cx="136.1" cy="222.5" r=".53"/>
<circle cx="136.1" cy="220.7" r=".53"/>
<circle cx="137.9" cy="220.7" r=".53"/>
<circle cx="137.9" cy="222.5" r=".53"/>
<circle cx="137.9" cy="224.3" r=".53"/>
<circle cx="139.7" cy="222.5" r=".53"/>
<circle cx="139.7" cy="220.7" r=".53"/>
<circle cx="141.5" cy="224.3" r=".53"/>
<circle cx="141.5" cy="220.7" r=".53"/>
<circle cx="141.5" cy="222.5" r=".53"/>
<circle cx="143.3" cy="220.7" r=".53"/>
<circle cx="143.3" cy="222.5" r=".53"/>
<circle cx="145.1" cy="220.7" r=".53"/>
<circle cx="145.1" cy="224.3" r=".53"/>
<circle cx="145.1" cy="222.5" r=".53"/>
<circle cx="146.9" cy="220.7" r=".53"/>
<circle cx="146.9" cy="222.5" r=".53"/>
<circle cx="146.9" cy="224.3" r=".53"/>
<circle cx="147" cy="238" r=".92"/>
<circle cx="148.6" cy="220.7" r=".53"/>
<circle cx="148.6" cy="224.3" r=".53"/>
<circle cx="148.6" cy="222.5" r=".53"/>
<circle cx="150.4" cy="224.3" r=".53"/>
<circle cx="150.4" cy="220.7" r=".53"/>
<circle cx="150.4" cy="222.5" r=".53"/>
<circle cx="151.1" cy="236.2" r=".92"/>
<circle cx="151.1" cy="239.9" r=".92"/>
<circle cx="152.2" cy="220.7" r=".53"/>
<circle cx="152.2" cy="222.5" r=".53"/>
<circle cx="158.7" cy="236.2" r="1.35"/>
<circle cx="158.7" cy="239.9" r="1.35"/>
</g>
<g fill="#000">
<path d="M47.6 70.6l3.2 .6-3.2 .5zM51.4 71.2l3.1-.6v1.1zM99.6 79.6l2.6 .5-2.6 .4zM102.2 71.2l2.5-.5v.9zM111.7 80.1l2.6-.5v.9zM118.2 75.6l2.5-.4v.8zM132 80.1l2.6-.5v.9zM135.4 75.2l2.6 .4-2.6 .4zM151.4 70.7l2.6 .5-2.6 .4zM151.4 79.6l2.6 .5-2.6 .4zM154 70.2l1.7 1-1.7 1zM51.5 94.9l2.5 .5-2.5 .4z"/>
<path d="M54.6 95.4l2.5-.5v.9zM100.7 90l1.9 1.7-2.4-1zM127.7 95.4l2.5 .4-2.5 .4zM132 95.8l2.6-.4v.8zM159.9 88.3h.9l-.5 2.5zM173.7 90.8l.4 2.6h-.9zM173.7 89.2l.9 1.6h-1.9zM51.5 119.9l2.5 .4-2.5 .4zM55 120.3l2.6-.4v.8zM84.2 113.2l.4 2.5h-.8zM119.1 108.9l1.5 .1h-1.5zM119.1 108.9h1.5v.1z"/>
<path d="M119.1 109l1.5 .1h-1.5zM119.1 109h1.5v.1zM119.1 109.1l1.5 .2h-1.4zM119.1 109.1h1.5v.2zM119.2 108.7l1.4 .2h-1.5zM119.2 108.7h1.4v.2zM119.2 109.3l1.3 .1h-1.3zM119.2 109.3h1.4l-.1 .1zM119.2 108.6l1.4 .1h-1.4zM119.2 108.6h1.3l.1 .1zM119.2 109.4l1.2 .1zM119.2 109.4h1.3l-.1 .1z"/>
<path d="M119.3 108.5l1.2 .1h-1.3zM119.3 108.5l1.2 .1zM119.3 109.5l1 .1zM119.3 109.5h1.1l-.1 .1zM119.4 108.4l1 .1h-1.1zM119.4 108.4l1 .1zM119.4 109.6l.8 .1zM119.4 109.6h.9zM119.4 108.4h.9zM119.5 108.3l.8 .1zM119.5 109.7h.6zM119.5 109.7h.7z"/>
<path d="M119.5 108.3h.7zM119.7 108.3h.5zM119.7 109.7h.2zM119.7 109.7h.4zM119.7 108.3h.4zM119.8 108.2l.3 .1zM160.3 100.9l.5 2.6h-.9zM169.2 107.3l.5 2.5h-.9zM83.8 121.7h.8l-.4 2.6zM84.2 127.1l.4 2.6h-.8zM95.4 121.7h.8l-.4 2.6zM95.8 127.1l.4 2.6h-.8z"/>
<path d="M129.8 129.2h.8l-.4 2.5zM130.2 132.6l.4 2.5h-.8zM168.8 123.7h.9l-.5 2.5zM48.2 153l2.6 .5-2.6 .4zM49.1 157.5l2.5 .4-2.5 .4zM51.6 153.5l2.6-.5v.9zM54 157.9l2.6-.4v.8zM83.8 140.1h.8l-.4 2.6zM99.6 157.5l2.6 .4-2.6 .4zM108.5 153l2.5 .5-2.5 .4zM111 157.9l2.6-.4v.8zM112.5 153.5l2.5-.5v.9z"/>
<path d="M116.3 148.6l2.6 .4-2.6 .4zM134.3 149l2.6-.4v.8zM136.1 153.5l2.6-.5v.9zM151.4 153l2.6 .5-2.6 .4zM173.2 140.1h.9l-.4 2.6zM48.2 166.4l2.6 .4-2.6 .4zM49.1 161.9l2.5 .4-2.5 .5zM49.1 171.2l1.7-.9v1.9zM55.6 166.8l2.5-.4v.8zM55.6 162.3l2.5-.4v.9zM104 167.9l2.5-.5v.9zM149.7 167.4l2.5 .5-2.5 .4z"/>
<path d="M164.8 176l.4 2.6h-.8zM95.4 200.3h.8l-.4 2.5zM95.8 204.6l.4 2.6h-.8zM100 225.8l2.6-.4-2.3 1.2zM126.4 236.4l2.6 .4-2.6 .5zM130.8 236.8l2.5-.4v.9zM134.8 232l2.6 .4-2.6 .4zM138.5 232.4l2.5-.4v.8zM164.4 221.7h.8l-.4 2.6z"/>
</g>
<path d="M26.1 50.9h163.7M26.2 50.8v9.7M189.7 50.8v9.7M26.1 60.4h163.7" fill="none" stroke="#000" stroke-width=".2"/>
<g font-size="3.9">
<text x="26.4" y="43.5">753-Ball Thick Ball Grid Array (C5C) - 29x29x2.94 mm Body [BBGA]</text>
<text x="26.4" y="48.1">Microsemi Legacy Package</text>
</g>
<g font-size="3.2">
<text x="28.4" y="54.7">Note:</text>
<text x="41.1" y="58.3">http://www.microchip.com/packaging</text>
<text x="41.1" y="54.7">For the most current package drawings, please see the Microchip Packaging Specification located at</text>
<text x="120.4" y="160.3">TOP VIEW</text>
<text x="45" y="178.1">SIDE VIEW</text>
<text x="117.5" y="243.7">BOTTOM VIEW</text>
</g>
<g font-size="2.9">
<text x="105.7" y="251.7">Microchip Technology Drawing C04-25174 Rev A Sheet 1 of 2</text>
<text x="26.6" y="261.3">© 2023 Microchip Technology Inc.</text>
</g>
<g font-size="2.6">
<text x="86.8" y="65.3">2X</text>
<text x="29" y="68.4">16X</text>
<text x="92.9" y="69">0.20</text>
<text x="99.5" y="69">C</text>
<text x="35.2" y="72.1">0.20</text>
<text x="41.7" y="72.1">C</text>
<text x="125.5" y="76.3">(D2)</text>
<text x="127.1" y="72.1">D</text>
<text x="158.3" y="72.1">A</text>
<text x="60.9" y="79.1">0.35</text>
<text x="67.4" y="79.1">C</text>
<text x="104.5" y="81">5.36</text>
<text x="139.7" y="81">13.29</text>
<text x="77.4" y="88.2">A1 CORNER</text>
<text x="172.8" y="86.5">B</text>
<text x="119.9" y="95.2">4X</text>
<text x="61" y="96.2">4X 0.30</text>
<text x="118.9" y="98.2">1.00</text>
<text x="157.9" y="96.8">5.63</text>
<text x="81.7" y="119.6">6.20</text>
<text x="166.8" y="119.1">(E2)</text>
<text x="172.8" y="114.2">E</text>
<text x="61.4" y="121.2">0.55 MAX.</text>
<text x="81.7" y="135.8">8.70</text>
<text x="87" y="133.1">1.60</text>
<text x="122.3" y="137.1">4X</text>
<text x="121.4" y="140.1">0.50</text>
<text x="175" y="141.7">2X</text>
<text x="124.1" y="149.9">8.67</text>
<text x="181.3" y="145.4">0.20</text>
<text x="187.8" y="145.4">C</text>
<text x="41.6" y="154.4">A1</text>
<text x="118.9" y="154.4">0.80</text>
<text x="142.6" y="154.4">9.98</text>
<text x="40.4" y="158.6">(A2)</text>
<text x="104.2" y="158.8">4.98</text>
<text x="52.3" y="167.7">A</text>
<text x="62.1" y="163.3">A3</text>
<text x="31.9" y="170.7">SEATING</text>
<text x="34.4" y="173.6">PLANE</text>
<text x="44.6" y="172.1">C</text>
<text x="126.6" y="168.8">D1</text>
<text x="163.4" y="201.1">E1</text>
<text x="91.1" y="210.6">e</text>
<text x="74.6" y="229.5">A1 CORNER</text>
<text x="144.8" y="233.3">753X Øb</text>
<text x="121.8" y="237.7">e</text>
<text x="152.2" y="237.1">0.25</text>
<text x="161.8" y="237.1">C</text>
<text x="165.4" y="237.1">A</text>
<text x="168.7" y="237.1">B</text>
<text x="152.2" y="240.8">0.10</text>
<text x="161.8" y="240.8">C</text>
</g>
<g font-size="1.1">
<text x="100.2" y="93">A</text>
<text x="100.2" y="94.8">B</text>
<text x="100.1" y="96.6">C</text>
<text x="100.1" y="98.4">D</text>
<text x="100.2" y="100.1">E</text>
<text x="100.2" y="101.9">F</text>
<text x="100.1" y="103.7">G</text>
<text x="100.1" y="105.5">H</text>
<text x="100.4" y="107.3">J</text>
<text x="100" y="112.6">M</text>
<text x="100.2" y="109.1">K</text>
<text x="100.3" y="110.9">L</text>
<text x="100.1" y="114.4">N</text>
<text x="100.1" y="118">R</text>
<text x="100.2" y="116.2">P</text>
<text x="100.2" y="119.8">T</text>
<text x="99.9" y="125.2">W</text>
<text x="100.1" y="121.6">U</text>
<text x="100.2" y="123.4">V</text>
<text x="99.5" y="128.7">AA</text>
<text x="99.5" y="130.5">AB</text>
<text x="100.2" y="127">Y</text>
<text x="99.4" y="132.3">AC</text>
<text x="99.4" y="134.1">AD</text>
<text x="99.5" y="135.9">AE</text>
<text x="99.5" y="137.7">AF</text>
<text x="99.4" y="139.4">AG</text>
<text x="99.4" y="141.2">AH</text>
<text x="103.7" y="163.9">1</text>
<text x="105.5" y="163.9">2</text>
<text x="107.3" y="163.9">3</text>
<text x="109" y="163.9">4</text>
<text x="110.8" y="163.9">5</text>
<text x="112.6" y="163.9">6</text>
<text x="114.4" y="163.9">7</text>
<text x="116.2" y="163.9">8</text>
<text x="118" y="163.9">9</text>
<text x="119.5" y="163.9">10</text>
<text x="121.2" y="163.9">11 12</text>
<text x="124.8" y="163.9">13</text>
<text x="126.6" y="163.9">14</text>
<text x="128.4" y="163.9">15 16</text>
<text x="132" y="163.9">17</text>
<text x="133.8" y="163.9">18 19 20</text>
<text x="139.1" y="163.9">21 22</text>
<text x="142.7" y="163.9">23</text>
<text x="144.5" y="163.9">24</text>
<text x="146.3" y="163.9">25 26</text>
<text x="149.8" y="163.9">27</text>
<text x="151.6" y="163.9">28</text>
<text x="99.4" y="178.2">AG</text>
<text x="99.4" y="176.4">AH</text>
<text x="99.5" y="180">AF</text>
<text x="99.4" y="185.3">AC</text>
<text x="99.4" y="183.6">AD</text>
<text x="99.5" y="181.8">AE</text>
<text x="99.5" y="188.9">AA</text>
<text x="99.5" y="187.1">AB</text>
<text x="100.2" y="190.7">Y</text>
<text x="99.9" y="192.5">W</text>
<text x="100.1" y="196.1">U</text>
<text x="100.2" y="194.3">V</text>
<text x="100.2" y="197.8">T</text>
<text x="100.1" y="202.6">N</text>
<text x="100.1" y="199.6">R</text>
<text x="100.2" y="201.4">P</text>
<text x="100" y="204.4">M</text>
<text x="100.2" y="208.6">K</text>
<text x="100.3" y="206.8">L</text>
<text x="100.1" y="213.9">G</text>
<text x="100.1" y="212.2">H</text>
<text x="100.2" y="215.7">F</text>
<text x="100.4" y="210.4">J</text>
<text x="100.1" y="221.1">C</text>
<text x="100.1" y="219.3">D</text>
<text x="100.2" y="217.5">E</text>
<text x="100.2" y="224.6">A</text>
<text x="100.2" y="222.9">B</text>
</g>
</svg>
